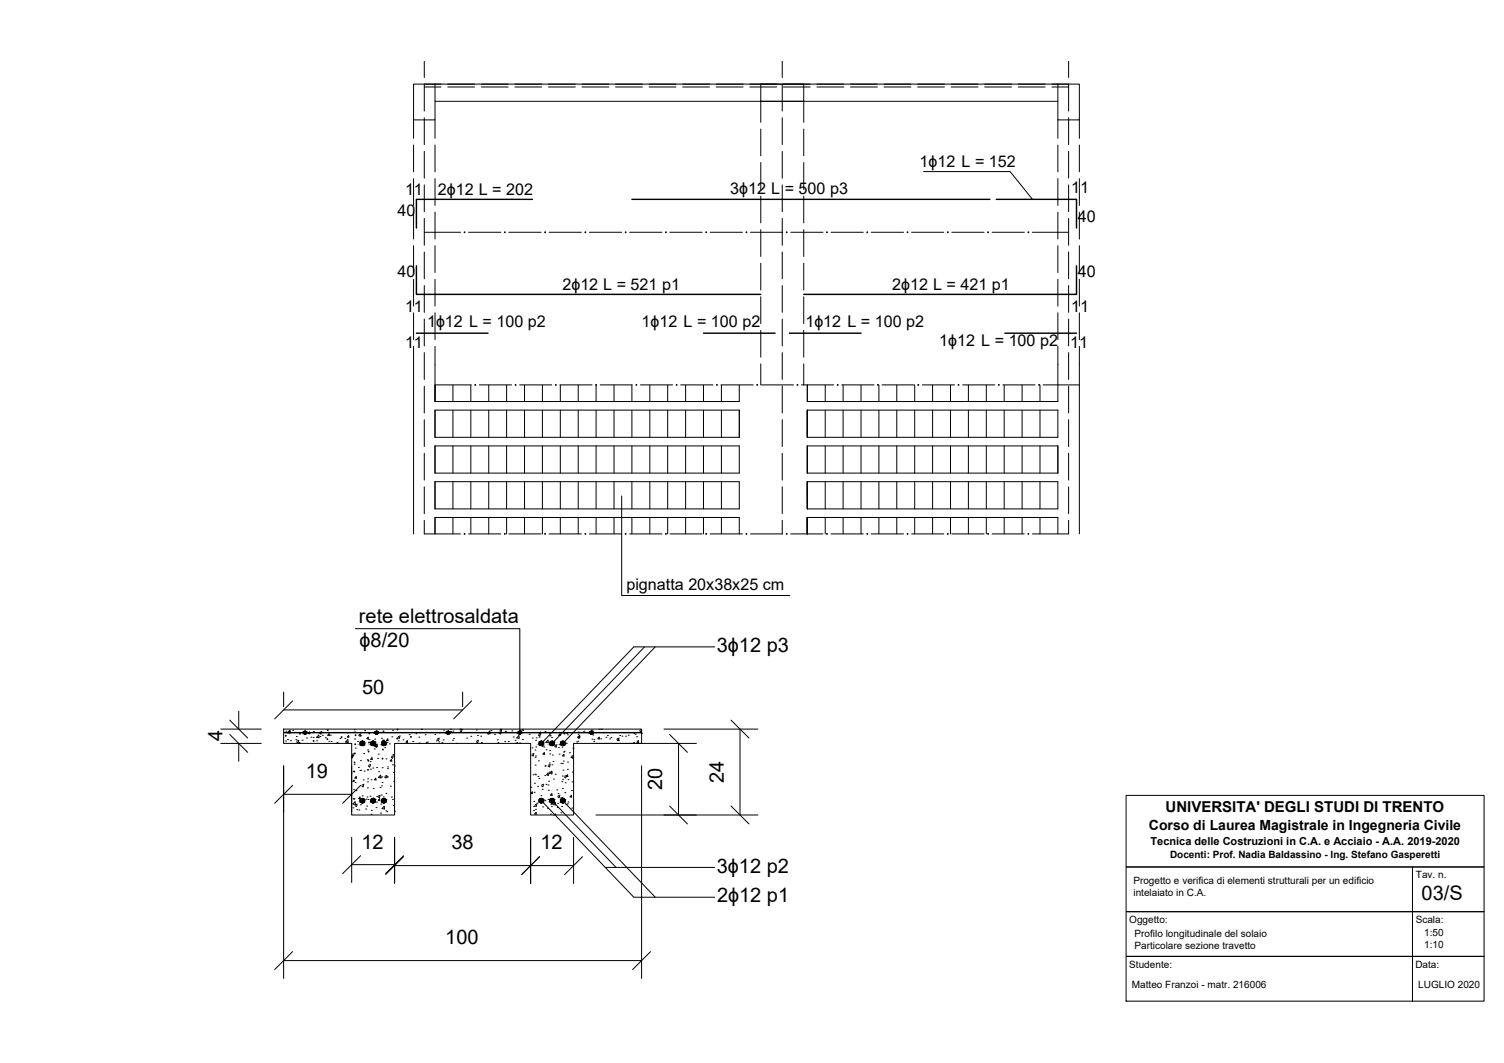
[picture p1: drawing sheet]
<svg xmlns="http://www.w3.org/2000/svg" width="420mm" height="297mm" viewBox="0 0 420 297" stroke-linecap="round" stroke-linejoin="round" font-family="sans-serif">
<!-- layer: cls -->
<g fill="none" stroke="#000" stroke-width=".28">
<path d="M115.5 23.5h6v10h-6zM118.5 23.5h4.7M121.5 23.5h174v10h6v-10h-6M121.5 28.3h174M125.1 23.5h7.5M134.5 23.5h7.5M143.8 23.5h7.5M153.2 23.5h7.5M162.6 23.5h7.5M172 23.5h7.5M181.3 23.5h7.5M190.7 23.5h7.5"/>
<path d="M200.1 23.5h7.5M209.5 23.5h7.5M212.5 23.5h12v4.8h-12zM218.8 23.5h7.5M228.2 23.5h7.5M237.6 23.5h7.5M247 23.5h7.5M256.3 23.5h7.5M265.7 23.5h7.5M275.1 23.5h7.5M284.5 23.5h7.5M293.8 23.5h4.7"/>
<path d="M115.5 101.9v47.3M121.5 101.9v10.3h85v-4.6M121.5 114.6h85v7.6h-85zM225.5 114.6h70v7.6h-70zM295.5 101.9v10.3h-70v-4.6M301.5 101.9v47.3M121.5 124.6h85v7.6h-85zM121.5 134.6h85v7.6h-85zM225.5 124.6h70v7.6h-70zM225.5 134.6h70v7.6h-70zM121.5 149.2v-4.6h85v4.6M225.5 149.2v-4.6h70v4.6"/>
<path d="M79.2 203.7h100v4h-19v20h-12v-20h-38v20h-12v-20h-19z"/>
</g>
<!-- layer: proiezioni -->
<g fill="none" stroke="#000" stroke-width=".28">
<path d="M118.5 17.1v4.6M218.5 17.1v4.6M298.5 17.1v4.6M115.5 33.5v5.2M118.5 23.5v7.5M118.5 32.9v7.5M118.5 24.3h4.7M121.5 33.5v5.2M125.1 24.3h7.5M134.5 24.3h7.5M143.8 24.3h7.5M153.2 24.3h7.5"/>
<path d="M162.6 24.3h7.5M172 24.3h7.5M181.3 24.3h7.5M190.7 24.3h7.5M200.1 24.3h7.5M209.5 24.3h7.5M212.5 28.3v5.9M212.5 36.1v7.5M218.5 23.5v7.5M218.5 32.9v7.5M218.8 24.3h7.5M224.5 28.3v5.9"/>
<path d="M224.5 36.1v7.5M228.2 24.3h7.5M237.6 24.3h7.5M247 24.3h7.5M256.3 24.3h7.5M265.7 24.3h7.5M275.1 24.3h7.5M284.5 24.3h7.5M293.8 24.3h4.7M295.5 33.5v5.2M298.5 23.5v7.5M298.5 32.9v7.5"/>
<path d="M301.5 33.5v5.2M115.5 40.5v7.5M115.5 49.9v7.5M115.5 59.3v7.5M118.5 42.3v7.5M118.5 51.7v7.5M121.5 40.5v7.5M121.5 49.9v7.5M121.5 59.3v7.5M212.5 45.4v7.5M212.5 54.8v7.5M218.5 42.3v7.5"/>
<path d="M218.5 51.7v7.5M224.5 45.4v7.5M224.5 54.8v7.5M295.5 40.5v7.5M295.5 49.9v7.5M295.5 59.3v7.5M298.5 42.3v7.5M298.5 51.7v7.5M301.5 40.5v7.5M301.5 49.9v7.5M301.5 59.3v7.5M115.5 68.7v7.5"/>
<path d="M115.5 78v7.5M118.5 61v7.5M118.5 70.4v7.5M118.5 79.8v7.5M118.5 64.9h10.2M121.5 68.7v7.5M121.5 78v7.5M130.9 64.9h9M142.2 64.9h9M153.4 64.9h9M164.7 64.9h9M175.9 64.9h9"/>
<path d="M187.2 64.9h9M198.4 64.9h9M209.7 64.9h9M212.5 64.2v7.5M212.5 73.6v7.5M218.5 61v7.5M218.5 70.4v7.5M218.5 79.8v7.5M220.9 64.9h9M224.5 64.2v7.5M224.5 73.6v7.5M232.2 64.9h9"/>
<path d="M243.4 64.9h9M254.7 64.9h9M265.9 64.9h9M277.2 64.9h9M288.4 64.9h10.1M295.5 68.7v7.5M295.5 78v7.5M298.5 61v7.5M298.5 70.4v7.5M298.5 79.8v7.5M301.5 68.7v7.5M301.5 78v7.5"/>
<path d="M115.5 87.4v7.5M115.5 96.8v5.1M118.5 89.2v7.5M118.5 98.5v7.5M121.5 87.4v7.5M121.5 96.8v5.1M212.5 82.9v7.5M212.5 92.3v7.5M218.5 89.2v7.5M218.5 98.5v7.5M224.5 82.9v7.5M224.5 92.3v7.5"/>
<path d="M295.5 87.4v7.5M295.5 96.8v5.1M298.5 89.2v7.5M298.5 98.5v7.5M301.5 87.4v7.5M301.5 96.8v5.1M118.5 107.9v7.5M118.5 117.3v7.5M121.5 107.6h10.2M133.9 107.6h9M145.2 107.6h9M156.4 107.6h9"/>
<path d="M167.7 107.6h9M178.9 107.6h9M190.2 107.6h9M201.4 107.6h9M212.5 101.7v5.9M212.7 107.6h9M218.5 107.9v7.5M218.5 117.3v7.5M223.9 107.6h9M224.5 101.7v5.9M225.5 114.6v7.6M235.2 107.6h9"/>
<path d="M246.4 107.6h9M257.7 107.6h9M268.9 107.6h9M280.2 107.6h9M291.4 107.6h10.1M298.5 107.9v7.5M298.5 117.3v7.5M118.5 126.7v7.5M118.5 136v7.5M218.5 126.7v7.5M218.5 136v7.5M225.5 124.6v7.6"/>
<path d="M225.5 134.6v7.6M298.5 126.7v7.5M298.5 136v7.5M118.5 145.4v3.8h10.2M130.9 149.2h9M142.2 149.2h9M153.4 149.2h9M164.7 149.2h9M175.9 149.2h9M187.2 149.2h9M198.4 149.2h9M209.7 149.2h9"/>
<path d="M218.5 145.4v3.8M220.9 149.2h9M225.5 144.6v4.6M232.2 149.2h9M243.4 149.2h9M254.7 149.2h9M265.9 149.2h9M277.2 149.2h9M298.5 145.4v3.8h-10.1"/>
</g>
<g fill="#000" stroke="#000" stroke-width=".28">
<circle cx="129.8" cy="64.9" r=".12"/>
<circle cx="141" cy="64.9" r=".12"/>
<circle cx="152.3" cy="64.9" r=".12"/>
<circle cx="163.5" cy="64.9" r=".12"/>
<circle cx="174.8" cy="64.9" r=".12"/>
<circle cx="186" cy="64.9" r=".12"/>
<circle cx="197.3" cy="64.9" r=".12"/>
<circle cx="208.5" cy="64.9" r=".12"/>
<circle cx="219.8" cy="64.9" r=".12"/>
<circle cx="231" cy="64.9" r=".12"/>
<circle cx="242.3" cy="64.9" r=".12"/>
<circle cx="253.5" cy="64.9" r=".12"/>
<circle cx="264.8" cy="64.9" r=".12"/>
<circle cx="276" cy="64.9" r=".12"/>
<circle cx="287.3" cy="64.9" r=".12"/>
<circle cx="132.8" cy="107.6" r=".12"/>
<circle cx="144" cy="107.6" r=".12"/>
<circle cx="155.3" cy="107.6" r=".12"/>
<circle cx="166.5" cy="107.6" r=".12"/>
<circle cx="177.8" cy="107.6" r=".12"/>
<circle cx="189" cy="107.6" r=".12"/>
<circle cx="200.3" cy="107.6" r=".12"/>
<circle cx="211.5" cy="107.6" r=".12"/>
<circle cx="222.8" cy="107.6" r=".12"/>
<circle cx="234" cy="107.6" r=".12"/>
<circle cx="245.3" cy="107.6" r=".12"/>
<circle cx="256.5" cy="107.6" r=".12"/>
<circle cx="267.8" cy="107.6" r=".12"/>
<circle cx="279" cy="107.6" r=".12"/>
<circle cx="290.3" cy="107.6" r=".12"/>
<circle cx="129.8" cy="149.2" r=".12"/>
<circle cx="141" cy="149.2" r=".12"/>
<circle cx="152.3" cy="149.2" r=".12"/>
<circle cx="163.5" cy="149.2" r=".12"/>
<circle cx="174.8" cy="149.2" r=".12"/>
<circle cx="186" cy="149.2" r=".12"/>
<circle cx="197.3" cy="149.2" r=".12"/>
<circle cx="208.5" cy="149.2" r=".12"/>
<circle cx="219.8" cy="149.2" r=".12"/>
<circle cx="231" cy="149.2" r=".12"/>
<circle cx="242.3" cy="149.2" r=".12"/>
<circle cx="253.5" cy="149.2" r=".12"/>
<circle cx="264.8" cy="149.2" r=".12"/>
<circle cx="276" cy="149.2" r=".12"/>
<circle cx="287.3" cy="149.2" r=".12"/>
</g>
<!-- layer: armatura flessione -->
<g fill="none" stroke="#000" stroke-width=".4">
<path d="M148.7 55.7h-32.4v8M176.5 55.7h100M278.3 55.7h22.4v8M116.3 74.3v8h96.2M300.7 74.3v8h-76.2M116.3 93.1h20M196.5 93.1h20M220.5 93.1h20M280.7 93.1h20M79.2 204.7h100"/>
<circle cx="85.2" cy="204.7" r=".4"/>
<circle cx="101.2" cy="207.7" r=".6"/>
<circle cx="104.2" cy="207.7" r=".6"/>
<circle cx="105.2" cy="204.7" r=".4"/>
<circle cx="107.2" cy="207.7" r=".6"/>
<circle cx="125.2" cy="204.7" r=".4"/>
<circle cx="145.2" cy="204.7" r=".4"/>
<circle cx="151.2" cy="207.7" r=".6"/>
<circle cx="154.2" cy="207.7" r=".6"/>
<circle cx="157.2" cy="207.7" r=".6"/>
<circle cx="165.2" cy="204.7" r=".4"/>
<circle cx="101.2" cy="223.7" r=".6"/>
<circle cx="104.2" cy="223.7" r=".6"/>
<circle cx="107.2" cy="223.7" r=".6"/>
<circle cx="151.2" cy="223.7" r=".6"/>
<circle cx="154.2" cy="223.7" r=".6"/>
<circle cx="157.2" cy="223.7" r=".6"/>
</g>
<!-- layer: testi -->
<g fill="none" stroke="#000" stroke-width=".28">
<path d="M258 47.9h24.2l6.2 7.8M173.7 138.6v27.8h46.9M180.1 180.8l-25.9 26.9M183.1 180.8l-25.9 26.9M199.7 180.8h-22.6l-25.9 26.9M79.2 214v59.4M179.2 214v59.4M151.2 223.7l25.9 27h22.6M154.2 223.7l17.9 18.7M157.2 223.7l25.9 27M169.1 242.4h30.6M79.2 268.4h100"/>
<path d="M81.7 265.9l-5 5M181.7 265.9l-5 5"/>
</g>
<!-- layer: pignatta -->
<g fill="none" stroke="#000" stroke-width=".28">
<path d="M121.5 107.6v4.6M121.5 114.6v7.6M126.5 107.6v4.6M126.5 114.6v7.6M131.5 107.6v4.6M131.5 114.6v7.6M136.5 107.6v4.6M136.5 114.6v7.6M141.5 107.6v4.6M141.5 114.6v7.6M146.5 107.6v4.6M146.5 114.6v7.6"/>
<path d="M151.5 107.6v4.6M151.5 114.6v7.6M156.5 107.6v4.6M156.5 114.6v7.6M161.5 107.6v4.6M161.5 114.6v7.6M166.5 107.6v4.6M166.5 114.6v7.6M171.5 107.6v4.6M171.5 114.6v7.6M176.5 107.6v4.6M176.5 114.6v7.6"/>
<path d="M181.5 107.6v4.6M181.5 114.6v7.6M186.5 107.6v4.6M186.5 114.6v7.6M191.5 107.6v4.6M191.5 114.6v7.6M196.5 107.6v4.6M196.5 114.6v7.6M201.5 107.6v4.6M201.5 114.6v7.6M206.5 114.6v7.6M225.5 107.6v4.6"/>
<path d="M225.5 114.6v7.6M230.5 107.6v4.6M230.5 114.6v7.6M235.5 107.6v4.6M235.5 114.6v7.6M240.5 107.6v4.6M240.5 114.6v7.6M245.5 107.6v4.6M245.5 114.6v7.6M250.5 107.6v4.6M250.5 114.6v7.6M255.5 107.6v4.6"/>
<path d="M255.5 114.6v7.6M260.5 107.6v4.6M260.5 114.6v7.6M265.5 107.6v4.6M265.5 114.6v7.6M270.5 107.6v4.6M270.5 114.6v7.6M275.5 107.6v4.6M275.5 114.6v7.6M280.5 107.6v4.6M280.5 114.6v7.6M285.5 107.6v4.6"/>
<path d="M285.5 114.6v7.6M290.5 107.6v4.6M290.5 114.6v7.6M121.5 124.6v7.6M121.5 134.6v7.6M126.5 124.6v7.6M126.5 134.6v7.6M131.5 124.6v7.6M131.5 134.6v7.6M136.5 124.6v7.6M136.5 134.6v7.6M141.5 124.6v7.6"/>
<path d="M141.5 134.6v7.6M146.5 124.6v7.6M146.5 134.6v7.6M151.5 124.6v7.6M151.5 134.6v7.6M156.5 124.6v7.6M156.5 134.6v7.6M161.5 124.6v7.6M161.5 134.6v7.6M166.5 124.6v7.6M166.5 134.6v7.6M171.5 124.6v7.6"/>
<path d="M171.5 134.6v7.6M176.5 124.6v7.6M176.5 134.6v7.6M181.5 124.6v7.6M181.5 134.6v7.6M186.5 124.6v7.6M186.5 134.6v7.6M191.5 124.6v7.6M191.5 134.6v7.6M196.5 124.6v7.6M196.5 134.6v7.6M201.5 124.6v7.6"/>
<path d="M201.5 134.6v7.6M225.5 124.6v7.6M225.5 134.6v7.6M230.5 124.6v7.6M230.5 134.6v7.6M235.5 124.6v7.6M235.5 134.6v7.6M240.5 124.6v7.6M240.5 134.6v7.6M245.5 124.6v7.6M245.5 134.6v7.6M250.5 124.6v7.6"/>
<path d="M250.5 134.6v7.6M255.5 124.6v7.6M255.5 134.6v7.6M260.5 124.6v7.6M260.5 134.6v7.6M265.5 124.6v7.6M265.5 134.6v7.6M270.5 124.6v7.6M270.5 134.6v7.6M275.5 124.6v7.6M275.5 134.6v7.6M280.5 124.6v7.6"/>
<path d="M280.5 134.6v7.6M285.5 124.6v7.6M285.5 134.6v7.6M290.5 124.6v7.6M290.5 134.6v7.6M295.5 124.6v7.6M121.5 144.6v4.6M126.5 144.6v4.6M131.5 144.6v4.6M136.5 144.6v4.6M141.5 144.6v4.6M146.5 144.6v4.6"/>
<path d="M151.5 144.6v4.6M156.5 144.6v4.6M161.5 144.6v4.6M166.5 144.6v4.6M171.5 144.6v4.6M176.5 144.6v4.6M181.5 144.6v4.6M186.5 144.6v4.6M191.5 144.6v4.6M196.5 144.6v4.6M201.5 144.6v4.6M225.5 144.6v4.6"/>
<path d="M230.5 144.6v4.6M235.5 144.6v4.6M240.5 144.6v4.6M245.5 144.6v4.6M250.5 144.6v4.6M255.5 144.6v4.6M260.5 144.6v4.6M265.5 144.6v4.6M270.5 144.6v4.6M275.5 144.6v4.6M280.5 144.6v4.6M285.5 144.6v4.6"/>
<path d="M290.5 144.6v4.6"/>
</g>
<!-- layer: cartiglio -->
<path d="M314.6 222.3h100v57.5h-100zM314.6 267.3h80v-12.5h-80h80v-12.5h-80h100h-20v12.5h20h-20v12.5h20M314.6 267.3h100h-20v12.4v-12.4z" fill="none" stroke="#000" stroke-width=".28"/>
<!-- layer: retini -->
<g fill="none" stroke="#000" stroke-width=".28">
<path d="M79.8 207.1h.1M79.9 204.3h.1M80.3 206.7h.1M80.9 204.1l-.6 .7 .7 .1M80.9 204.1l.1 .8M81 204.1l.1 .5-.5-.1zM81.2 207h.1M81.8 204.1h.1M82.7 206.7h.1M82.8 205.8h.1M83.4 207.1l-.2 .5-.3-.3M83.5 206.9l-.5 .2"/>
<path d="M84.4 206.8h.1M85.6 206.2h.1M86.5 204.6l.1 .4h-.5zM86.8 206h.1M87.5 206.1h.1M88.5 207h.1M89 205.4l.1 .8-.7-.2zM89.3 204.9l.3 .2M89.4 205.8h.1M89.8 204.7l-.2 .4M89.9 204.4l-.5 .2M90.1 205.5h.1"/>
<path d="M90.9 206.2h.1M91.9 207.1h.1M92 205.5h-.4l.3-.5 .1 .5M92.3 205.4h.1M92.5 207.2h.1M94.3 207.7h.1M94.4 207.5l-.5 .2M94.5 204.7h.1M95 206.3h.1M96.3 206.4h.1M96.6 207.4h.1M97 207.6h.1"/>
<path d="M97.1 204.8h.1M97.2 206.7l.1 .7-.7-.1 .6-.6M97.4 205.5l.1 .5M97.4 205.5l-.4 .4 .5 .1M98.2 211.5l.3-.3v.5h-.3M98.2 215.7l.1 .4M98.2 216.1h.1M98.6 218.3h.1M98.7 215.6h.1M98.9 210.8l-.2 .5-.4-.3M98.9 213.6h.1M99 203.9h.1"/>
<path d="M99 204.6h.1M99 210.6l-.5 .2M99 206.5h.1M99.2 218.7h.1M99.2 209h.1M99.5 217l.1 .5-.5-.1zM99.9 207.2h.1M100.1 214.4h.1M100.6 215.3h.1M100.7 207.5h.1M100.7 212.6h.1M100.7 215.3h.1"/>
<path d="M100.7 205.3l-.1 .4-.4-.2M100.8 205.6h.1M100.8 205l-.5 .2M101.5 217.9h.1M101.6 210.6h.1M101.6 219.4l-.2 .5-.4-.3M101.7 219.1l-.5 .3M101.7 215.5h.1M101.9 204.2h.1M102.6 212.3h.1M102.7 218.5h.1M102.7 209.5h.1"/>
<path d="M102.7 217.6h.1M102.9 206l-.4 .4 .5 .1-.2-.5M103.1 206.7h.1M103.4 212.8h.1M103.4 213.9l-.1 .4-.4-.2M103.5 214.9h.1M103.5 213.6l-.5 .2M103.7 217.9h.1M103.7 208.3h.1M103.9 211.7l.1 .5M103.9 211.7l-.3 .4 .4 .1M104.2 214.6h.1"/>
<path d="M104.6 209.3h.1M104.7 206.5h.1M104.7 207.7h.1M105 217.5l.1 .4h-.5zM105.2 214.5h.1M105.2 204.8h.1M105.3 207.9l.1 .8-.7-.1zM105.3 208.3l-.2 .5-.3-.3M105.4 208.1l-.5 .2M105.5 211.9h.1M105.7 210.7h.1M105.8 215.6h.1"/>
<path d="M106.3 217.3h.1M106.4 217.3l-.1-.7-.6 .6 .7 .2M106.6 219.6h.1M106.6 206.3h.1M106.7 217.1h.1M106.7 218.7h.1M106.8 214.5h.1M107.2 206.8h.1M107.5 208.9h.1M107.8 212.1h.1M108 206.9l.3-.4 .1 .5-.4-.1M108 216.9l-.2 .5-.4-.3"/>
<path d="M108.1 216.7l-.5 .2M108.1 217.2h.1M108.1 207.5h.1M108.2 217.1h.1M108.3 214.8h.1M108.3 214.3h.1M108.8 207.9h.1M109.1 219.7h.1M109.3 211.6l.4 .3M109.4 212.2l-.4 .4 .5 .1-.1-.5M109.5 205.9h.1M109.6 213.7h.1"/>
<path d="M109.7 204.1h.1M109.7 210.9h.1M109.9 211.4l-.2 .5M109.9 215.8h.1M109.9 211.2l-.5 .2M110.2 214h.1M110.2 218.2l-.1 .2h.1M111.2 207h.1M111.7 205.9l-.2 .4-.3-.2M111.8 205.6l-.5 .2M112.6 206.7h.1M113.9 207.4l-.1-.5-.4 .5h.5"/>
<path d="M114.3 205.3h.1M115.3 207.2h.1M116.2 205h.1M117 206h.1M117.1 207.7h.1M117.7 203.7l.2 .2 .1-.2M118.8 205.3h.1M119.1 204.6h.1M119.2 207.4l.1 .3M119.3 207.4l-.3 .3M119.4 207.4h.1M121.5 205.2h.1"/>
<path d="M121.9 207h.1M122.6 207.3h.1M122.7 206.5l-.2 .5-.4-.3M122.7 204.8h.1M122.7 206.3l-.5 .2M123.5 207.5h.1M123.8 206.8h.1M123.9 204h.1M125.8 203.8h.1M125.9 204.5h.1M126.4 206.8h.1M126.5 204.3h.1"/>
<path d="M126.7 206.4h.1M127.5 207.7h.1M128.5 203.7l.3 .1M128.8 203.7v.1M129 203.8h.1M129 204l-.1 .5-.4-.3M129.1 203.8l-.5 .2M130.4 206.3h.1M131.5 205.8h.1M133.1 204h.1M133.4 205.5h.1M133.6 207.1l-.2 .5-.3-.3"/>
<path d="M133.7 206.9l-.5 .2M134.3 205.7h.1M134.5 207.5h.1M136.3 205.1h.1M136.8 204.3l.1 .7-.7-.1zM137.1 204.2h.1M138.2 205.2h.1M138.9 206.7h.1M139.1 207.5h.1M139.5 204.8l.3 .3M140 203.7l-.3 .3 .5 .1M140 204.6l-.1 .5"/>
<path d="M140.1 203.7v.4M140.1 204.4l-.5 .2M141 207.2h.1M141.1 204.5h.1M141.2 204.3h.1M142 207.2h.1M142.1 204.7h.1M143 204.2h.1M143.4 205.9h.1M143.9 206.9h.1M144.6 207.7h-.1M144.6 207.5l-.5 .2"/>
<path d="M144.9 205.6l-.5 .6 .6 .1v-.7M145.2 207.6h.1M145.3 204.5h.1M145.5 204.1l.1 .5-.4-.1M145.5 204.1l-.3 .4M145.9 203.9h.1M145.9 206.7h.1M146 204.1h.1M147.8 205.2h.1M148.3 220h.1M148.6 209h.1M148.7 206.2h.1"/>
<path d="M148.9 216.5h.1M149.1 210.8l-.2 .4-.3-.2M149.2 210.5l-.5 .2M149.3 218.9h.1M149.3 204.7h.1M149.4 216.3h.1M149.5 209.6h.1M149.5 211.6h.1M149.5 213.8h.1M149.6 211.3h.1M149.6 216.5h.1M149.6 206.9h.1"/>
<path d="M149.7 208.7h.1M149.8 206.2h.1M150.2 219.7h.1M150.3 217h.1M150.4 212.6h.1M150.5 217.5h.1M150.6 206h.1M151 205.3l-.2 .4-.4-.2M151 204.6l.1 .4h-.5zM151.1 205l-.6 .2M151.5 208.6h.1M151.8 219.4l-.2 .4-.3-.2"/>
<path d="M151.9 219.1l-.5 .2M151.9 208.7h.1M152 210.3l.1 .5-.4-.1zM152.2 216.7h.1M152.2 214.1h.1M152.2 204.4h.1M152.3 214h.1M152.5 207.4l.6-.6 .1 .7h-.7M152.5 219.2h.1M152.5 209.5h.1M153 216.7h.1M153.1 219.4h.1"/>
<path d="M153.1 216l.1 .5h-.5zM153.3 218.3h.1M153.4 215.8h.1M153.4 204.8h.1M153.5 213.2h.1M153.5 205.6h.1M153.5 209.8h.1M153.6 210.7h.1M153.6 208.1h.1M153.6 213.9l-.1 .4-.4-.2M153.7 205.6h.1M153.7 213.6l-.5 .2"/>
<path d="M154.1 215.7h.1M154.1 206.1h.1M154.1 215.5l-.6 .6M154.1 215.5l.1 .7-.7-.1M154.2 213.7h.1M154.3 211h.1M154.5 212.8h.1M154.6 217.7h.1M155.1 216.4h.1M155.5 208.3l-.2 .5-.3-.3M155.6 208.1l-.5 .2M156 208.9h.1"/>
<path d="M156.2 210.7h.1M156.3 208h.1M156.5 205v.5h-.4zM156.7 213.3h.1M157 218.4h.1M157 208.8h.1M157.1 216.8h.1M157.1 213.3h.1M157.2 217.8h.1M157.3 215.2h.1M157.4 212.7h.1M157.5 210.1h.1"/>
<path d="M157.5 205h.1M157.6 207.6h.1M157.6 209.9h.1M157.6 211.3l-.5-.1 .4-.4 .1 .5M157.6 205.1h.1M157.9 218.7h.1M158.2 216.9l-.2 .5-.4-.3M158.2 207.7h.1M158.2 216.9l.5 .1M158.3 216.7l-.5 .2M158.3 205h.1M158.5 215h.1"/>
<path d="M158.5 205.3h.1M158.5 213h.1M158.6 216.5v.5M158.6 216.5l-.4 .4M158.7 217.9h.1M159.1 210.3h.1M159.5 211.6l.4 .3M159.8 218.5h.1M159.9 215.7h.1M160 211.4l-.1 .5M160.1 209.1h.1M160.1 211.1l-.5 .3"/>
<path d="M160.2 204.7h.1M161.1 207.3h.1M161.4 207.1h.1M161.5 204.6h.1M161.5 205.2h.1M161.9 205.9l-.2 .4-.3-.2M161.9 205.5l.1 .5-.4-.1zM162 205.6l-.5 .2M163 204.6h.1M163.1 204.3h.1M165.4 206.6h.1M165.4 204h.1"/>
<path d="M165.6 205.4h.1M165.9 207.2h.1M165.9 206.7h.1M167.4 206l.1 .5M167.4 206l-.4 .4 .5 .1M167.4 203.8h.1M167.8 206.5h.1M167.9 203.7h.3M169.3 206h.1M169.7 205.5h.1M170.3 206.5h.1M170.7 206.1h.1"/>
<path d="M172.8 206.5l.1 .5-.4-.1 .4-.4-.2 .4-.4-.2M172.9 206.2l-.5 .2M173.1 205.5h.1M173.7 205.7h.1M174.8 205.7h.1M175.5 205.4h.1M177 207.5h.1M177.1 205h.1M177.4 205.2h.1M177.8 205.9h.1M178 207.4l.3-.5 .1 .5M178 207.4h.4"/>
<path d="M178.7 204.2l.4 .3M179.2 205h.1M179.2 203.8l-.4 .2M179.2 204.1l-.1 .4M98.6 225.7h.1M98.7 223.2h.1M98.8 220.7h.1M98.9 223.2h.1M99.3 224.8l-.1-.8-.6 .7 .7 .1M99.4 220.9h.1M99.7 226.3h.1M99.7 224.9l-.1 .5-.4-.3"/>
<path d="M99.8 224.7l-.5 .2M100.3 226.3h.1M100.6 222.7l.1 .5-.5-.1zM100.7 224.9h.1M101.2 222.4h.1M102.2 226.1h.1M102.3 223.3h.1M102.4 225.3h.1M102.5 222.7h.1M102.6 220.2h.1M102.8 223.4h.1M103.4 222.5h.1"/>
<path d="M103.6 227.6h.1M103.7 226.4h.1M104.2 223.1h.1M104.3 220.3h.1M105 225.7h.1M105.2 224.1h.1M105.2 222.6h.1M105.6 222.7l.4 .2M106.1 223.7l-.4-.1 .3-.4 .1 .5M106.1 222.5l-.1 .4M106.2 220.1h.1M106.2 222.2l-.5 .2"/>
<path d="M106.3 227.2h.1M106.4 224.7h.1M106.5 222.1h.1M107.1 222.7h.1M107.4 226l-.1-.7-.6 .6 .7 .2M107.8 226.6h.1M107.8 221.7h.1M108.1 226.8h.1M109.3 222.7h.1M109.6 223.4h.1M109.9 225.1h.1M110.1 225.7l.1 .1"/>
<path d="M110.2 226.7h.1M148.7 221.3l.1 .5-.5-.1zM149 226.5h.1M149.1 225.4h.1M149.1 223.9h.1M149.2 221.4h.1M149.4 225.1l.4 .3M149.6 226.2h.1M149.7 227l.1 .5M149.8 227l-.4 .4 .4 .1M149.9 224.9l-.1 .5M150 224.4h.1"/>
<path d="M150 224.7l-.5 .2M151.1 222.4h.1M151.5 220.6h.1M151.6 225.5h.1M152.2 223.7h.1M153 225.9h.1M153.1 223.4h.1M153.2 220.8h.1M153.8 227.5h.1M153.8 222.2l.4-.5v.5M153.8 222.2h.4M153.9 224.7h.1"/>
<path d="M154 225.4h.1M154.1 224.6h.1M154.5 224.8l.6-.6 .1 .7M154.5 224.8l.7 .1M154.6 227.7h.1M155.2 227.5l.1 .2M155.2 227.5l-.2 .2M155.6 220.7h.1M155.7 225.6h.1M155.8 224.5h.1M155.9 221.7h.1M156.3 222.4l-.1 .5-.4-.3"/>
<path d="M156.4 222.2l-.5 .2M156.7 223h.1M156.7 227.1h.1M156.9 225.4h.1M157 222.8h.1M157.1 220.3h.1M157.8 221.5h.1M158.1 224.8h.1M158.5 224.6h.1M158.7 224.1h.1M159.6 220.9h.1M159.6 222.2l-.3 .5h.4l-.1-.5"/>
<path d="M159.7 225.8h.1"/>
</g>
<g fill="#000" stroke="#000" stroke-width=".28">
<path d="M125.1 205.1h.2z"/>
<path d="M85.2 204.3l.1 .1zM85.1 204.4h.2z"/>
<path d="M85.1 204.4h.3zM85 204.4h.4z"/>
<path d="M85.1 205.1h.2zM85.1 205.1h.1z"/>
<path d="M85 204.4h.4zM85 204.4h.4z"/>
<path d="M85 205.1h.4zM85 205.1h.3z"/>
<path d="M85 204.4l.5 .1zM84.9 204.5h.6z"/>
<path d="M85 205.1h.4zM85 205.1h.4z"/>
<path d="M84.9 204.5h.7zM84.9 204.5h.7z"/>
<path d="M84.9 205h.6zM84.9 205l.5 .1z"/>
<path d="M84.9 204.5l.7 .1zM84.9 204.5l.7 .1z"/>
<path d="M84.9 204.9h.7zM84.9 204.9l.6 .1z"/>
<path d="M84.8 204.6l.8 .1zM84.8 204.6l.8 .1z"/>
<path d="M84.8 204.9h.8zM84.8 204.9h.8z"/>
<path d="M84.8 204.7h.8zM84.8 204.7h.8z"/>
<path d="M84.8 204.7l.8 .1zM84.8 204.7l.8 .1z"/>
<path d="M84.8 204.8h.8zM84.8 204.8l.8 .1z"/>
<path d="M101.2 207.1l.2 .1zM101.1 207.2h.3z"/>
<path d="M101.1 207.2h.4zM101 207.2h.5z"/>
<path d="M101.1 208.3h.3zM101.1 208.3h.2z"/>
<path d="M101 207.2l.6 .1zM100.9 207.3h.7z"/>
<path d="M101 208.3h.5zM101 208.3h.4z"/>
<path d="M100.9 207.3h.8zM100.8 207.3h.9z"/>
<path d="M100.9 208.2h.7zM100.9 208.2l.6 .1z"/>
<path d="M100.8 207.3l.9 .1zM100.8 207.3l.9 .1z"/>
<path d="M100.8 208.1h.9zM100.8 208.1l.8 .1z"/>
<path d="M100.7 207.4l1.1 .1zM100.7 207.4l1.1 .1z"/>
<path d="M100.7 208.1h1zM100.7 208.1h1z"/>
<path d="M100.7 207.5l1.1 .1zM100.7 207.5l1.1 .1z"/>
<path d="M100.7 207.9h1.1zM100.7 207.9l1 .2z"/>
<path d="M100.6 207.6l1.2 .1zM100.6 207.6l1.2 .1z"/>
<path d="M100.6 207.8h1.2zM100.6 207.8l1.2 .1z"/>
<path d="M100.6 207.7h1.2zM100.6 207.7l1.2 .1z"/>
<path d="M104.2 207.1l.2 .1zM104.1 207.2h.3z"/>
<path d="M104.1 207.2h.4zM104 207.2h.5z"/>
<path d="M104.1 208.3h.3zM104.1 208.3h.2z"/>
<path d="M104 207.2l.6 .1zM103.9 207.3h.7z"/>
<path d="M104 208.3h.5zM104 208.3h.4z"/>
<path d="M103.9 207.3h.8zM103.9 207.3h.8z"/>
<path d="M103.9 208.2h.7zM103.9 208.2l.6 .1z"/>
<path d="M103.8 207.3l1 .1zM103.8 207.3l1 .1z"/>
<path d="M103.8 208.1h.9zM103.8 208.1l.8 .1z"/>
<path d="M103.7 207.4l1.1 .1zM103.7 207.4l1.1 .1z"/>
<path d="M103.7 208.1h1.1zM103.7 208.1h1z"/>
<path d="M103.7 207.5l1.1 .1zM103.7 207.5l1.1 .1z"/>
<path d="M103.7 207.9h1.1zM103.7 207.9l1.1 .2z"/>
<path d="M103.6 207.6l1.2 .1zM103.6 207.6l1.2 .1z"/>
<path d="M103.6 207.8h1.2zM103.6 207.8l1.2 .1z"/>
<path d="M103.6 207.7h1.2zM103.6 207.7l1.2 .1z"/>
<path d="M105.2 204.3l.1 .1zM105.1 204.4h.2z"/>
<path d="M105.1 204.4h.3zM105 204.4h.4z"/>
<path d="M105.1 205.1h.2zM105.1 205.1h.1z"/>
<path d="M105 204.4h.4zM105 204.4h.4z"/>
<path d="M105 205.1h.4zM105 205.1h.3z"/>
<path d="M105 204.4l.5 .1zM104.9 204.5h.6z"/>
<path d="M105 205.1h.4zM105 205.1h.4z"/>
<path d="M104.9 204.5h.6zM104.9 204.5h.6z"/>
<path d="M104.9 205h.6zM104.9 205l.5 .1z"/>
<path d="M104.9 204.5l.7 .1zM104.9 204.5l.7 .1z"/>
<path d="M104.9 204.9h.6zM104.9 204.9l.6 .1z"/>
<path d="M104.8 204.6l.8 .1zM104.8 204.6l.8 .1z"/>
<path d="M104.8 204.9h.8zM104.8 204.9h.7z"/>
<path d="M104.8 204.7h.8zM104.8 204.7h.8z"/>
<path d="M104.8 204.8h.8zM104.8 204.8l.8 .1z"/>
<path d="M104.8 204.7h.8zM104.8 204.7l.8 .1z"/>
<path d="M107.2 207.1l.2 .1zM107.1 207.2h.3z"/>
<path d="M107.1 207.2h.4zM107 207.2h.5z"/>
<path d="M107.1 208.3h.3zM107.1 208.3h.2z"/>
<path d="M107 207.2l.6 .1zM106.9 207.3h.7z"/>
<path d="M107 208.3h.5zM107 208.3h.4z"/>
<path d="M106.9 207.3h.8zM106.8 207.3h.9z"/>
<path d="M106.9 208.2h.7zM106.9 208.2l.6 .1z"/>
<path d="M106.8 207.3l.9 .1zM106.8 207.3l.9 .1z"/>
<path d="M106.8 208.1h.9zM106.8 208.1l.8 .1z"/>
<path d="M106.7 207.4l1.1 .1zM106.7 207.4l1.1 .1z"/>
<path d="M106.7 208.1h1zM106.7 208.1h1z"/>
<path d="M106.7 207.5l1.1 .1zM106.7 207.5l1.1 .1z"/>
<path d="M106.7 207.9h1.1zM106.7 207.9l1 .2z"/>
<path d="M106.6 207.6l1.2 .1zM106.6 207.6l1.2 .1z"/>
<path d="M106.6 207.8h1.2zM106.6 207.8l1.2 .1z"/>
<path d="M106.6 207.7h1.2zM106.6 207.7l1.2 .1z"/>
<path d="M125.2 204.3l.1 .1zM125.1 204.4h.2z"/>
<path d="M125.1 204.4h.3zM125 204.4h.4z"/>
<path d="M125 204.4h.5zM125 204.4h.5z"/>
<path d="M125 205.1h.4zM125 205.1h.3z"/>
<path d="M125 204.4l.5 .1zM124.9 204.5h.6z"/>
<path d="M125 205.1h.5zM125 205.1h.4z"/>
<path d="M124.9 204.5h.6zM124.9 204.5h.6z"/>
<path d="M124.9 205h.6zM124.9 205l.6 .1z"/>
<path d="M124.9 204.5l.7 .1zM124.9 204.5l.7 .1z"/>
<path d="M124.9 204.9h.6zM124.9 204.9l.6 .1z"/>
<path d="M124.8 204.6l.8 .1zM124.8 204.6l.8 .1z"/>
<path d="M124.8 204.9h.8zM124.8 204.9h.7z"/>
<path d="M124.8 204.7h.8zM124.8 204.7h.8z"/>
<path d="M124.8 204.8h.8zM124.8 204.8l.8 .1z"/>
<path d="M124.8 204.7h.8zM124.8 204.7l.8 .1z"/>
<path d="M145.2 204.3l.1 .1zM145.1 204.4h.2z"/>
<path d="M145.1 204.4h.3zM145 204.4h.4z"/>
<path d="M145.1 205.1h.2zM145.1 205.1h.1z"/>
<path d="M145 204.4h.4zM145 204.4h.4z"/>
<path d="M145 205.1h.4zM145 205.1h.3z"/>
<path d="M145 204.4l.5 .1zM144.9 204.5h.6z"/>
<path d="M145 205.1h.4zM145 205.1h.4z"/>
<path d="M144.9 204.5h.6zM144.9 204.5h.6z"/>
<path d="M144.9 205h.6zM144.9 205l.5 .1z"/>
<path d="M144.9 204.5l.7 .1zM144.9 204.5l.7 .1z"/>
<path d="M144.9 204.9h.6zM144.9 204.9l.6 .1z"/>
<path d="M144.8 204.6l.8 .1zM144.8 204.6l.8 .1z"/>
<path d="M144.8 204.9h.8zM144.8 204.9h.7z"/>
<path d="M144.8 204.7h.8zM144.8 204.7h.8z"/>
<path d="M144.8 204.7l.8 .1zM144.8 204.7l.8 .1z"/>
<path d="M144.8 204.8h.8zM144.8 204.8l.8 .1z"/>
<path d="M151.2 207.1l.2 .1zM151.1 207.2h.3z"/>
<path d="M151.1 207.2h.4zM151 207.2h.5z"/>
<path d="M151.1 208.3h.3zM151.1 208.3h.2z"/>
<path d="M151 207.2l.6 .1zM150.9 207.3h.7z"/>
<path d="M151 208.3h.5zM151 208.3h.4z"/>
<path d="M150.9 207.3h.8zM150.8 207.3h.9z"/>
<path d="M150.9 208.2h.7zM150.9 208.2l.6 .1z"/>
<path d="M150.8 207.3l1 .1zM150.8 207.3l1 .1z"/>
<path d="M150.8 208.1h.9zM150.8 208.1l.8 .1z"/>
<path d="M150.7 207.4l1.1 .1zM150.7 207.4l1.1 .1z"/>
<path d="M150.7 208.1h1.1zM150.7 208.1h1z"/>
<path d="M150.7 207.5l1.1 .1zM150.7 207.5l1.1 .1z"/>
<path d="M150.7 207.9h1.1zM150.7 207.9l1.1 .2z"/>
<path d="M150.7 207.6l1.1 .1zM150.7 207.6l1.1 .1z"/>
<path d="M150.7 207.8h1.1zM150.7 207.8l1.1 .1z"/>
<path d="M150.6 207.7h1.2zM150.6 207.7l1.2 .1z"/>
<path d="M154.2 207.1l.2 .1zM154.1 207.2h.3z"/>
<path d="M154.1 207.2h.4zM154 207.2h.5z"/>
<path d="M154.1 208.3h.3zM154.1 208.3h.2z"/>
<path d="M154 207.2l.6 .1zM153.9 207.3h.7z"/>
<path d="M154 208.3h.5zM154 208.3h.4z"/>
<path d="M153.9 207.3h.8zM153.8 207.3h.9z"/>
<path d="M153.9 208.2h.7zM153.9 208.2l.6 .1z"/>
<path d="M153.8 207.3l.9 .1zM153.8 207.3l.9 .1z"/>
<path d="M153.8 208.1h.9zM153.8 208.1l.8 .1z"/>
<path d="M153.7 207.4l1.1 .1zM153.7 207.4l1.1 .1z"/>
<path d="M153.7 208.1h1zM153.7 208.1h1z"/>
<path d="M153.7 207.5l1.1 .1zM153.7 207.5l1.1 .1z"/>
<path d="M153.7 207.9h1.1zM153.7 207.9l1 .2z"/>
<path d="M153.6 207.6l1.2 .1zM153.6 207.6l1.2 .1z"/>
<path d="M153.6 207.8h1.2zM153.6 207.8l1.2 .1z"/>
<path d="M153.6 207.7h1.2zM153.6 207.7l1.2 .1z"/>
<path d="M157.2 207.1l.2 .1zM157.1 207.2h.3z"/>
<path d="M157.1 207.2h.4zM157 207.2h.5z"/>
<path d="M157.1 208.3h.3zM157.1 208.3h.2z"/>
<path d="M157 207.2l.6 .1zM156.9 207.3h.7z"/>
<path d="M157 208.3h.5zM157 208.3h.4z"/>
<path d="M156.9 207.3h.8zM156.8 207.3h.9z"/>
<path d="M156.9 208.2h.7zM156.9 208.2l.6 .1z"/>
<path d="M156.8 207.3l.9 .1zM156.8 207.3l.9 .1z"/>
<path d="M156.8 208.1h.9zM156.8 208.1l.8 .1z"/>
<path d="M156.7 207.4l1.1 .1zM156.7 207.4l1.1 .1z"/>
<path d="M156.7 208.1h1zM156.7 208.1h1z"/>
<path d="M156.7 207.5l1.1 .1zM156.7 207.5l1.1 .1z"/>
<path d="M156.7 207.9h1.1zM156.7 207.9l1 .2z"/>
<path d="M156.6 207.6l1.2 .1zM156.6 207.6l1.2 .1z"/>
<path d="M156.6 207.8h1.2zM156.6 207.8l1.2 .1z"/>
<path d="M156.6 207.7h1.2zM156.6 207.7l1.2 .1z"/>
<path d="M165.2 204.3l.1 .1zM165.1 204.4h.2z"/>
<path d="M165.1 204.4h.3zM165 204.4h.4z"/>
<path d="M165.1 205.1h.2zM165.1 205.1h.1z"/>
<path d="M165 204.4h.4zM165 204.4h.4z"/>
<path d="M165 205.1h.4zM165 205.1h.3z"/>
<path d="M165 204.4l.5 .1zM164.9 204.5h.6z"/>
<path d="M165 205.1h.4zM165 205.1h.4z"/>
<path d="M164.9 204.5h.6zM164.9 204.5h.6z"/>
<path d="M164.9 205h.6zM164.9 205l.5 .1z"/>
<path d="M164.9 204.5l.7 .1zM164.9 204.5l.7 .1z"/>
<path d="M164.9 204.9h.6zM164.9 204.9l.6 .1z"/>
<path d="M164.8 204.6l.8 .1zM164.8 204.6l.8 .1z"/>
<path d="M164.8 204.9h.8zM164.8 204.9h.7z"/>
<path d="M164.8 204.7h.8zM164.8 204.7h.8z"/>
<path d="M164.8 204.8h.8zM164.8 204.8l.8 .1z"/>
<path d="M164.8 204.7h.8zM164.8 204.7l.8 .1z"/>
<path d="M101.2 223.1l.2 .1zM101.1 223.2h.3z"/>
<path d="M101.1 223.2h.4zM101 223.2h.5z"/>
<path d="M101.1 224.3h.3zM101.1 224.3h.2z"/>
<path d="M101 223.2l.6 .1zM100.9 223.3h.7z"/>
<path d="M101 224.3h.5zM101 224.3h.4z"/>
<path d="M100.9 223.3h.8zM100.9 223.3h.8z"/>
<path d="M100.9 224.2h.7zM100.9 224.2l.6 .1z"/>
<path d="M100.8 223.3l.9 .1zM100.8 223.3l.9 .1z"/>
<path d="M100.8 224.1h.9zM100.8 224.1l.8 .1z"/>
<path d="M100.7 223.4l1.1 .1zM100.7 223.4l1.1 .1z"/>
<path d="M100.7 224.1h1zM100.7 224.1h1z"/>
<path d="M100.7 223.5l1.1 .1zM100.7 223.5l1.1 .1z"/>
<path d="M100.7 224h1.1zM100.7 224l1 .1z"/>
<path d="M100.6 223.6l1.2 .1zM100.6 223.6l1.2 .1z"/>
<path d="M100.6 223.8h1.2zM100.6 223.8l1.2 .2z"/>
<path d="M100.6 223.7h1.2zM100.6 223.7l1.2 .1z"/>
<path d="M104.2 223.1l.2 .1zM104.1 223.2h.3z"/>
<path d="M104.1 223.2h.4zM104 223.2h.5z"/>
<path d="M104.1 224.3h.3zM104.1 224.3h.2z"/>
<path d="M104 223.2l.6 .1zM103.9 223.3h.7z"/>
<path d="M104 224.3h.5zM104 224.3h.4z"/>
<path d="M103.9 223.3h.8zM103.9 223.3h.8z"/>
<path d="M103.9 224.2h.7zM103.9 224.2l.6 .1z"/>
<path d="M103.8 223.3l1 .1zM103.8 223.3l1 .1z"/>
<path d="M103.8 224.1h.9zM103.8 224.1l.8 .1z"/>
<path d="M103.7 223.4l1.1 .1zM103.7 223.4l1.1 .1z"/>
<path d="M103.7 224.1h1.1zM103.7 224.1h1z"/>
<path d="M103.7 223.5l1.1 .1zM103.7 223.5l1.1 .1z"/>
<path d="M103.7 224h1.1zM103.7 224l1.1 .1z"/>
<path d="M103.6 223.6l1.2 .1zM103.6 223.6l1.2 .1z"/>
<path d="M103.6 223.8h1.2zM103.6 223.8l1.2 .2z"/>
<path d="M103.6 223.7h1.2zM103.6 223.7l1.2 .1z"/>
<path d="M107.2 223.1l.2 .1zM107.1 223.2h.3z"/>
<path d="M107.1 223.2h.4zM107 223.2h.5z"/>
<path d="M107.1 224.3h.3zM107.1 224.3h.2z"/>
<path d="M107 223.2l.6 .1zM106.9 223.3h.7z"/>
<path d="M107 224.3h.5zM107 224.3h.4z"/>
<path d="M106.9 223.3h.8zM106.9 223.3h.8z"/>
<path d="M106.9 224.2h.7zM106.9 224.2l.6 .1z"/>
<path d="M106.8 223.3l.9 .1zM106.8 223.3l.9 .1z"/>
<path d="M106.8 224.1h.9zM106.8 224.1l.8 .1z"/>
<path d="M106.7 223.4l1.1 .1zM106.7 223.4l1.1 .1z"/>
<path d="M106.7 224.1h1zM106.7 224.1h1z"/>
<path d="M106.7 223.5l1.1 .1zM106.7 223.5l1.1 .1z"/>
<path d="M106.7 224h1.1zM106.7 224l1 .1z"/>
<path d="M106.6 223.6l1.2 .1zM106.6 223.6l1.2 .1z"/>
<path d="M106.6 223.8h1.2zM106.6 223.8l1.2 .2z"/>
<path d="M106.6 223.7h1.2zM106.6 223.7l1.2 .1z"/>
<path d="M151.2 223.1l.2 .1zM151.1 223.2h.3z"/>
<path d="M151.1 223.2h.4zM151 223.2h.5z"/>
<path d="M151.1 224.3h.3zM151.1 224.3h.2z"/>
<path d="M151 223.2l.6 .1zM150.9 223.3h.7z"/>
<path d="M151 224.3h.5zM151 224.3h.4z"/>
<path d="M150.9 223.3h.8zM150.9 223.3h.8z"/>
<path d="M150.9 224.2h.7zM150.9 224.2l.6 .1z"/>
<path d="M150.8 223.3l1 .1zM150.8 223.3l1 .1z"/>
<path d="M150.8 224.1h.9zM150.8 224.1l.8 .1z"/>
<path d="M150.7 223.4l1.1 .1zM150.7 223.4l1.1 .1z"/>
<path d="M150.7 224.1h1.1zM150.7 224.1h1z"/>
<path d="M150.7 223.5l1.1 .1zM150.7 223.5l1.1 .1z"/>
<path d="M150.7 224h1.1zM150.7 224l1.1 .1z"/>
<path d="M150.7 223.6l1.1 .1zM150.7 223.6l1.1 .1z"/>
<path d="M150.7 223.8h1.1zM150.7 223.8l1.1 .2z"/>
<path d="M150.6 223.7h1.2zM150.6 223.7l1.2 .1z"/>
<path d="M154.2 223.1l.2 .1zM154.1 223.2h.3z"/>
<path d="M154.1 223.2h.4zM154 223.2h.5z"/>
<path d="M154.1 224.3h.3zM154.1 224.3h.2z"/>
<path d="M154 223.2l.6 .1zM153.9 223.3h.7z"/>
<path d="M154 224.3h.5zM154 224.3h.4z"/>
<path d="M153.9 223.3h.8zM153.8 223.3h.9z"/>
<path d="M153.9 224.2h.7zM153.9 224.2l.6 .1z"/>
<path d="M153.8 223.3l.9 .1zM153.8 223.3l.9 .1z"/>
<path d="M153.8 224.1h.9zM153.8 224.1l.8 .1z"/>
<path d="M153.7 223.4l1.1 .1zM153.7 223.4l1.1 .1z"/>
<path d="M153.7 224.1h1zM153.7 224.1h1z"/>
<path d="M153.7 223.5l1.1 .1zM153.7 223.5l1.1 .1z"/>
<path d="M153.7 224h1.1zM153.7 224l1 .1z"/>
<path d="M153.6 223.6l1.2 .1zM153.6 223.6l1.2 .1z"/>
<path d="M153.6 223.8h1.2zM153.6 223.8l1.2 .2z"/>
<path d="M153.6 223.7h1.2zM153.6 223.7l1.2 .1z"/>
<path d="M157.2 223.1l.2 .1zM157.1 223.2h.3z"/>
<path d="M157.1 223.2h.4zM157 223.2h.5z"/>
<path d="M157.1 224.3h.3zM157.1 224.3h.2z"/>
<path d="M157 223.2l.6 .1zM156.9 223.3h.7z"/>
<path d="M157 224.3h.5zM157 224.3h.4z"/>
<path d="M156.9 223.3h.8zM156.9 223.3h.8z"/>
<path d="M156.9 224.2h.7zM156.9 224.2l.6 .1z"/>
<path d="M156.8 223.3l.9 .1zM156.8 223.3l.9 .1z"/>
<path d="M156.8 224.1h.9zM156.8 224.1l.8 .1z"/>
<path d="M156.7 223.4l1.1 .1zM156.7 223.4l1.1 .1z"/>
<path d="M156.7 224.1h1zM156.7 224.1h1z"/>
<path d="M156.7 223.5l1.1 .1zM156.7 223.5l1.1 .1z"/>
<path d="M156.7 224h1.1zM156.7 224l1 .1z"/>
<path d="M156.6 223.6l1.2 .1zM156.6 223.6l1.2 .1z"/>
<path d="M156.6 223.8h1.2zM156.6 223.8l1.2 .2z"/>
<path d="M156.6 223.7h1.2zM156.6 223.7l1.2 .1z"/>
<circle cx="79.8" cy="205.6" r=".12"/>
<circle cx="83.7" cy="207.6" r=".12"/>
<circle cx="83.8" cy="205" r=".12"/>
<circle cx="87.6" cy="207" r=".12"/>
<circle cx="87.7" cy="204.5" r=".12"/>
<circle cx="91.5" cy="206.6" r=".12"/>
<circle cx="91.6" cy="204" r=".12"/>
<circle cx="95.4" cy="206" r=".12"/>
<circle cx="98.9" cy="218.1" r=".12"/>
<circle cx="99" cy="215.6" r=".12"/>
<circle cx="99" cy="213.1" r=".12"/>
<circle cx="99.1" cy="210.5" r=".12"/>
<circle cx="99.2" cy="208" r=".12"/>
<circle cx="99.3" cy="205.4" r=".12"/>
<circle cx="102.8" cy="215.1" r=".12"/>
<circle cx="102.9" cy="212.6" r=".12"/>
<circle cx="103" cy="210" r=".12"/>
<circle cx="103.1" cy="207.5" r=".12"/>
<circle cx="103.2" cy="205" r=".12"/>
<circle cx="106.9" cy="212" r=".12"/>
<circle cx="106.9" cy="209.5" r=".12"/>
<circle cx="107" cy="206.9" r=".12"/>
<circle cx="107.1" cy="204.4" r=".12"/>
<circle cx="110.9" cy="206.4" r=".12"/>
<circle cx="111" cy="203.8" r=".12"/>
<circle cx="114.8" cy="205.9" r=".12"/>
</g>
<!-- layer: quote -->
<g fill="none" stroke="#000" stroke-width=".28">
<path d="M66.7 198.7v5M79.2 193.4v4.1M79.2 198.4h50M81.7 195.9l-5 5M129.2 193.4v4.1M131.7 195.9l-5 5M61.7 203.7h11.3M61.7 207.7h11.3M64.2 201.2l5 5M64.2 205.2l5 5M66.7 207.7v5M79.2 214v13"/>
<path d="M81.7 219.5l-5 5M98.2 214v13M100.7 219.5l-5 5M166.5 207.7h28M185.5 203.7h26.2M187.1 205.2l5 5M189.6 207.7v20M204.2 201.2l5 5M206.7 203.7v24M79.2 222h19M98.2 234v12.6M100.7 239.1l-5 5"/>
<path d="M110.2 234v12.9M112.7 239.1l-5 5M112.7 239.4l-5 5M148.2 234v12.9M150.7 239.4l-5 5M160.2 234v12.9M162.7 239.4l-5 5M166.5 227.7h45.2M187.1 225.2l5 5M204.2 225.2l5 5M98.2 241.6h12M110.2 241.9h50"/>
</g>
<!-- layer: testi staffe -->
<path d="M99.3 175.7h45.9v29" fill="none" stroke="#000" stroke-width=".28"/>
<g font-size="5.6">
<text x="100.3" y="174.1">rete elettrosaldata</text>
<text x="100.4" y="180.8">ɸ8/20</text>
<text x="200.2" y="182.2">3ɸ12 p3</text>
<text x="101.2" y="193.8">50</text>
<text x="62.2" y="207.2" transform="rotate(-90 62.2 207.2)">4</text>
<text x="85.4" y="217.4">19</text>
<text x="185" y="220.8" transform="rotate(-90 185 220.8)">20</text>
<text x="202.2" y="218.8" transform="rotate(-90 202.2 218.8)">24</text>
<text x="101" y="237.1">12</text>
<text x="126.1" y="237.3">38</text>
<text x="151" y="237.4">12</text>
<text x="200.2" y="243.9">3ɸ12 p2</text>
<text x="397.2" y="251.4">03/S</text>
<text x="200.3" y="252.2">2ɸ12 p1</text>
<text x="124.4" y="263.8">100</text>
</g>
<g font-size="4.5">
<text x="256.9" y="46.6">1ɸ12 L = 152</text>
<text x="299.2" y="53.9">11</text>
<text x="113.1" y="54.6">11</text>
<text x="122.3" y="54.5">2ɸ12 L = 202</text>
<text x="204" y="54.1">3ɸ12 L = 500 p3</text>
<text x="111.1" y="60.5">40</text>
<text x="301.1" y="62">40</text>
<text x="111.1" y="77.4">40</text>
<text x="301.1" y="77.4">40</text>
<text x="157.1" y="80.9">2ɸ12 L = 521 p1</text>
<text x="249.3" y="80.9">2ɸ12 L = 421 p1</text>
<text x="113.1" y="87.1">11</text>
<text x="299.2" y="87.1">11</text>
<text x="119.3" y="91.3">1ɸ12 L = 100 p2</text>
<text x="179.2" y="91.3">1ɸ12 L = 100 p2</text>
<text x="225" y="91.3">1ɸ12 L = 100 p2</text>
<text x="113.1" y="97.2">11</text>
<text x="262.4" y="96.6">1ɸ12 L = 100 p2</text>
<text x="298.9" y="97.3">11</text>
<text x="175" y="164.8">pignatta 20x38x25 cm</text>
</g>
<text font-size="4.2" x="325.6" y="227">UNIVERSITA' DEGLI STUDI DI TRENTO</text>
<text font-size="3.9" x="321" y="231.8">Corso di Laurea Magistrale in Ingegneria Civile</text>
<text font-size="3.1" x="321.4" y="236">Tecnica delle Costruzioni in C.A. e Acciaio - A.A. 2019-2020</text>
<g font-size="2.8">
<text x="326.9" y="239.8">Docenti: Prof. Nadia Baldassino - Ing. Stefano Gasperetti</text>
<text x="395.6" y="245.4">Tav. n.</text>
<text x="316.6" y="247.1">Progetto e verifica di elementi strutturali per un edificio</text>
<text x="316.6" y="250.5">intelaiato in C.A.</text>
<text x="315.5" y="257.9">Oggetto:</text>
<text x="395.5" y="257.9">Scala:</text>
<text x="317" y="261.8">Profilo longitudinale del solaio</text>
<text x="397.9" y="261.4">1:50</text>
<text x="317" y="265.2">Particolare sezione travetto</text>
<text x="397.9" y="264.8">1:10</text>
<text x="315.5" y="270.4">Studente:</text>
<text x="395.4" y="270.4">Data:</text>
<text x="316.2" y="276.2">Matteo Franzoi - matr. 216006</text>
<text x="396.2" y="276.2">LUGLIO 2020</text>
</g>
</svg>
